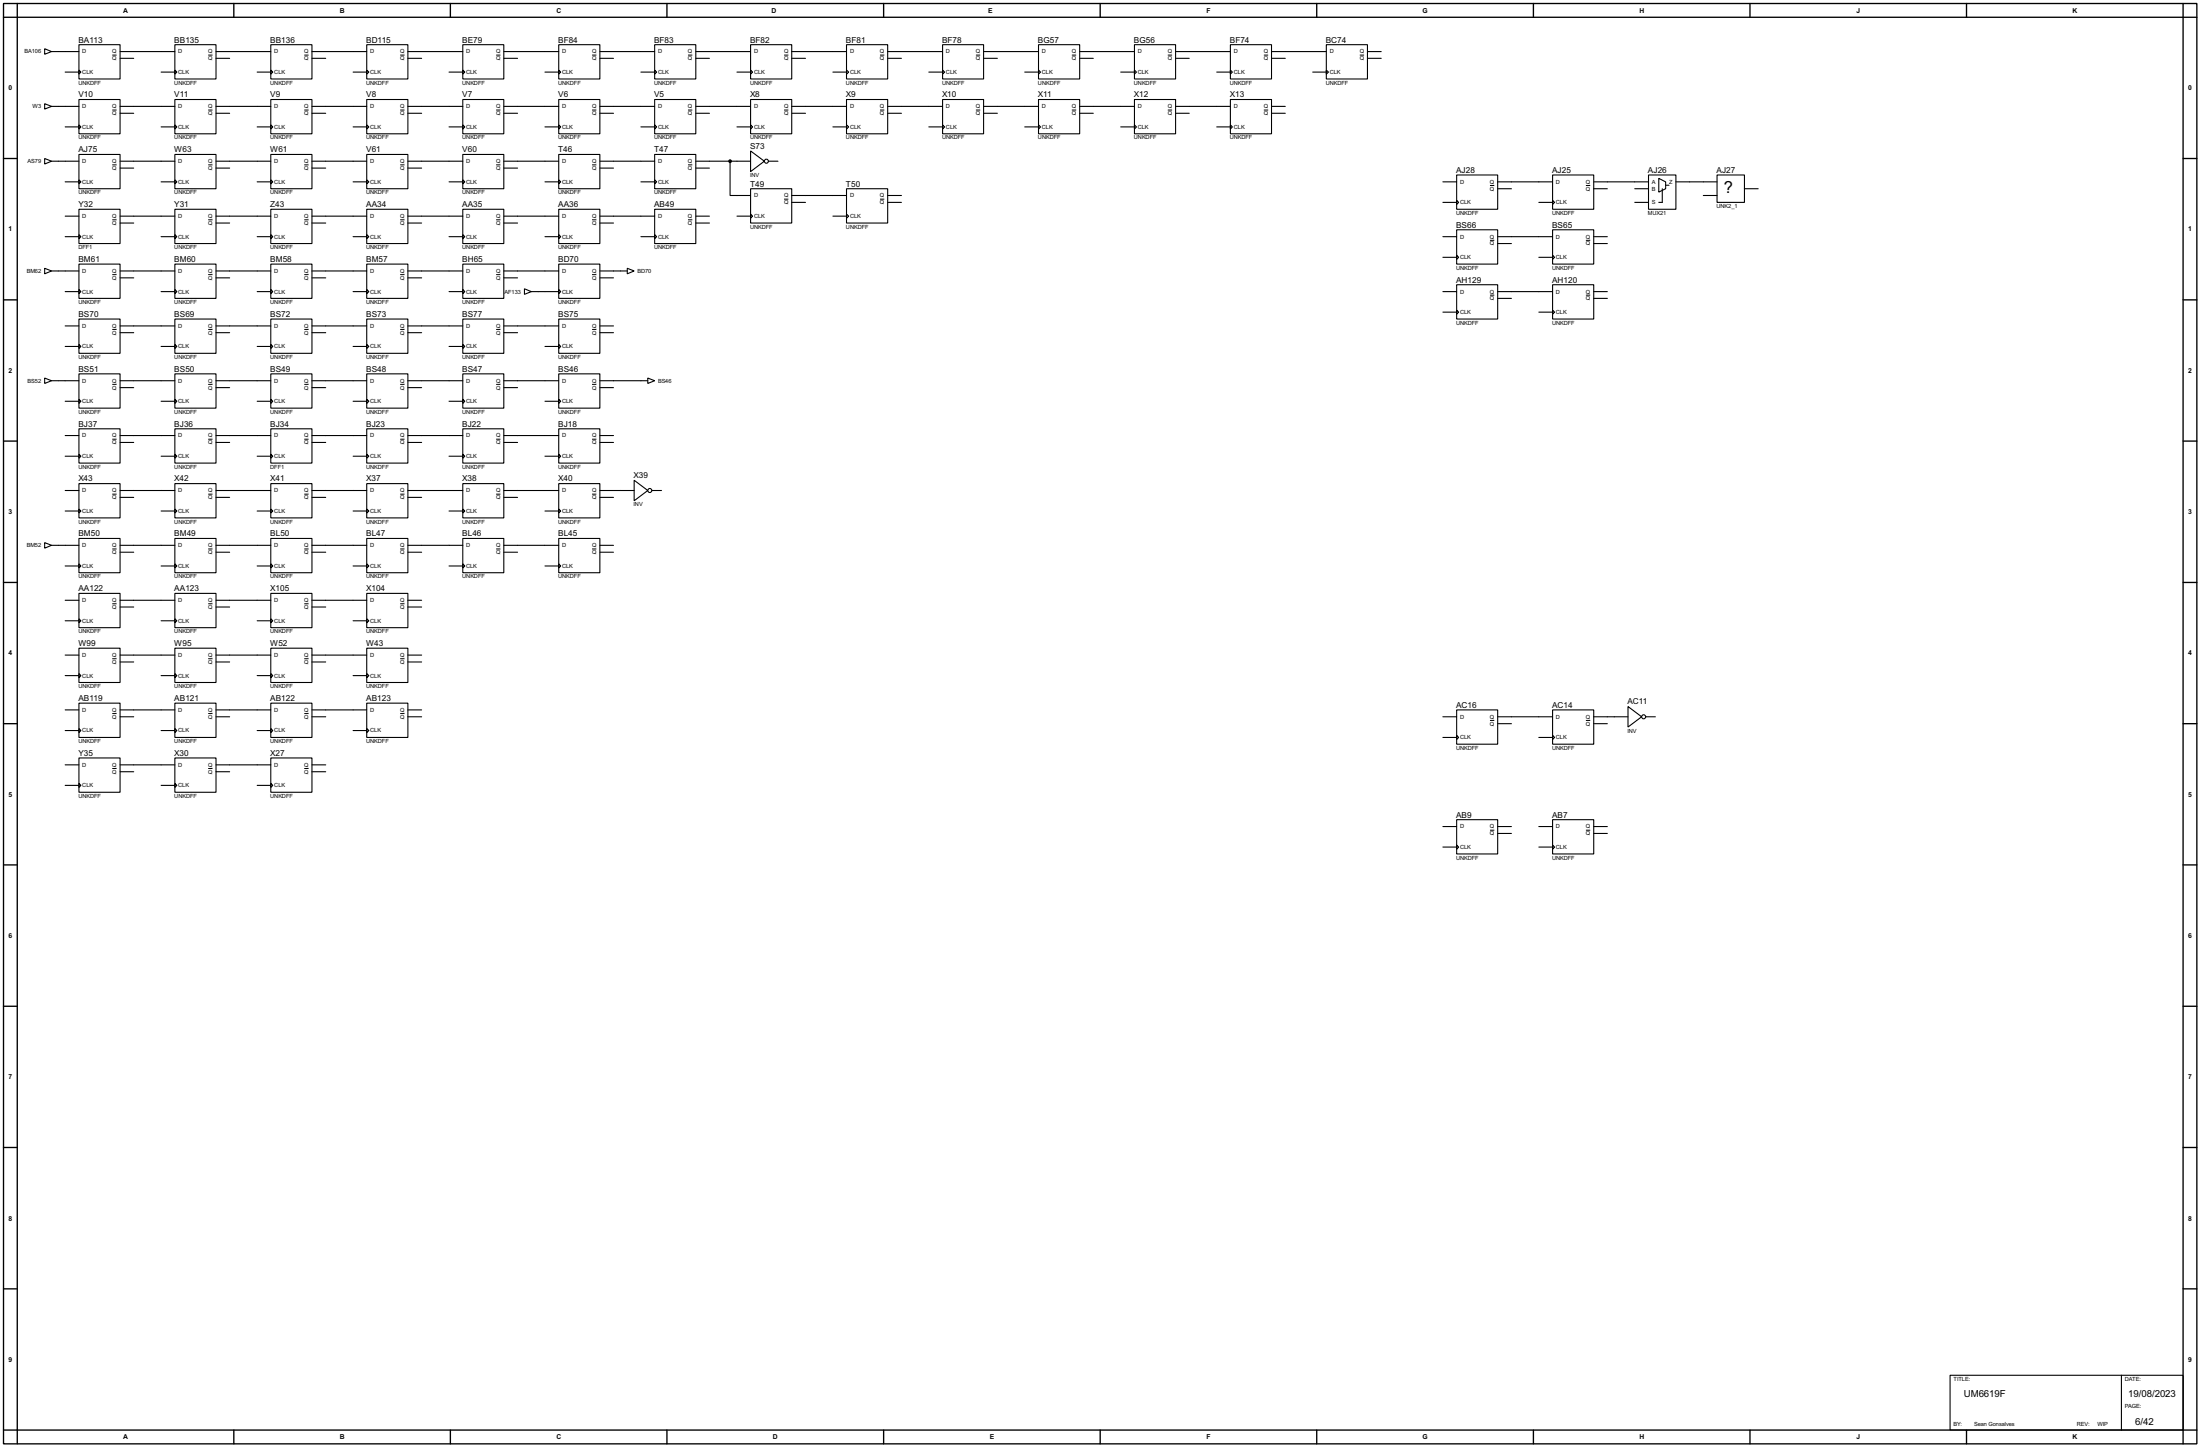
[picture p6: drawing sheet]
<svg xmlns="http://www.w3.org/2000/svg" width="815mm" height="536mm" viewBox="0 0 815 536" stroke-linecap="round" stroke-linejoin="round" font-family="sans-serif">
<g fill="none" stroke="#000" stroke-width=".5">
<path d="M1.3 1.3h812.8v533.4h-812.8zM6.4 6.4h802.6v523.2h-802.6zM6.4 1.3v5.1h-5.1M86.7 1.3v5.1M166.9 1.3v5.1M247.2 1.3v5.1M327.5 1.3v5.1M407.7 1.3v5.1M488 1.3v5.1M568.3 1.3v5.1M648.5 1.3v5.1M728.8 1.3v5.1"/>
<path d="M809 1.3v5.1h5.1M1.3 58.7h5.1M809 58.7h5.1M1.3 111.1h5.1M809 111.1h5.1M1.3 163.4h5.1M809 163.4h5.1M1.3 215.7h5.1M809 215.7h5.1M1.3 268h5.1M809 268h5.1M1.3 320.3h5.1"/>
<path d="M809 320.3h5.1M1.3 372.7h5.1M809 372.7h5.1M1.3 425h5.1M809 425h5.1M1.3 477.3h5.1M809 477.3h5.1M1.3 529.6h5.1v5.1M86.7 529.6v5.1M166.9 529.6v5.1M247.2 529.6v5.1M327.5 529.6v5.1"/>
<path d="M407.7 529.6v5.1M488 529.6v5.1M568.3 529.6v5.1M648.5 529.6v5.1M728.8 529.6v5.1M814.1 529.6h-5.1v5.1"/>
</g>
<g fill="none" stroke="#000" stroke-width=".4">
<path d="M16.6 18.1l2.5 1-2.5 1zM19.1 19.1h10.2M29.3 16.6h15.2v12.7h-15.2zM44.5 19.1h20.3M64.8 16.6h15.3v12.7h-15.3zM80.1 19.1h20.3M100.4 16.6h15.2v12.7h-15.2zM115.6 19.1h20.3M135.9 16.6h15.3v12.7h-15.3zM151.2 19.1h20.3M171.5 16.6h15.2v12.7h-15.2zM186.7 19.1h20.4"/>
<path d="M207.1 16.6h15.2v12.7h-15.2zM222.3 19.1h20.3M242.6 16.6h15.3v12.7h-15.3zM257.9 19.1h20.3M278.2 16.6h15.2v12.7h-15.2zM293.4 19.1h20.3M313.7 16.6h15.3v12.7h-15.3zM329 19.1h20.3M349.3 16.6h15.2v12.7h-15.2zM364.5 19.1h20.4M384.9 16.6h15.2v12.7h-15.2zM400.1 19.1h20.3"/>
<path d="M420.4 16.6h15.3v12.7h-15.3zM435.7 19.1h20.3M456 16.6h15.2v12.7h-15.2zM471.2 19.1h20.3M491.5 16.6h15.3v12.7h-15.3zM506.8 19.1h5.1M16.6 38.4l2.5 1-2.5 1zM19.1 39.4h10.2M24.2 26.7h5.1M29.3 36.9h15.2v12.7h-15.2zM29.3 26l.7 .7-.7 .8zM44.5 39.4h20.3"/>
<path d="M44.5 21.6h5.1M59.7 26.7h5.1M64.8 36.9h15.3v12.7h-15.3zM64.8 26l.8 .7-.8 .8zM80.1 39.4h20.3M80.1 21.6h5M95.3 26.7h5.1M100.4 36.9h15.2v12.7h-15.2zM100.4 26l.7 .7-.7 .8zM115.6 39.4h20.3M115.6 21.6h5.1M130.9 26.7h5"/>
<path d="M135.9 36.9h15.3v12.7h-15.3zM135.9 26l.8 .7-.8 .8zM151.2 39.4h20.3M151.2 21.6h5.1M166.4 26.7h5.1M171.5 36.9h15.2v12.7h-15.2zM171.5 26l.8 .7-.8 .8zM186.7 39.4h20.4M186.7 21.6h5.1M202 26.7h5.1M207.1 36.9h15.2v12.7h-15.2zM207.1 26l.7 .7-.7 .8z"/>
<path d="M222.3 39.4h20.3M222.3 21.6h5.1M237.5 26.7h5.1M242.6 36.9h15.3v12.7h-15.3zM242.6 26l.8 .7-.8 .8zM257.9 39.4h20.3M257.9 21.6h5M273.1 26.7h5.1M278.2 36.9h15.2v12.7h-15.2zM278.2 26l.7 .7-.7 .8zM293.4 39.4h20.3M293.4 21.6h5.1"/>
<path d="M308.7 26.7h5M313.7 36.9h15.3v12.7h-15.3zM313.7 26l.8 .7-.8 .8zM329 39.4h20.3M329 21.6h5.1M344.2 26.7h5.1M349.3 36.9h15.2v12.7h-15.2zM349.3 26l.8 .7-.8 .8zM364.5 39.4h20.4M364.5 21.6h5.1M379.8 26.7h5.1M384.9 36.9h15.2v12.7h-15.2z"/>
<path d="M384.9 26l.7 .7-.7 .8zM400.1 39.4h20.3M400.1 21.6h5.1M415.3 26.7h5.1M420.4 36.9h15.3v12.7h-15.3zM420.4 26l.8 .7-.8 .8zM435.7 39.4h20.3M435.7 21.6h5M450.9 26.7h5.1M456 36.9h15.2v12.7h-15.2zM456 26l.7 .7-.7 .8zM471.2 39.4h5.1"/>
<path d="M471.2 21.6h5.1M486.5 26.7h5M491.5 26l.8 .7-.8 .8zM506.8 21.6h5.1M16.6 58.7l2.5 1-2.5 1.1zM19.1 59.7h10.2M24.2 47h5.1M29.3 46.3l.7 .7-.7 .8zM29.3 57.2h15.2v12.7h-15.2zM44.5 59.7h20.3M44.5 42h5.1M59.7 47h5.1"/>
<path d="M64.8 46.3l.8 .7-.8 .8zM64.8 57.2h15.3v12.7h-15.3zM80.1 59.7h20.3M80.1 42h5M95.3 47h5.1M100.4 46.3l.7 .7-.7 .8zM100.4 57.2h15.2v12.7h-15.2zM115.6 59.7h20.3M115.6 42h5.1M130.9 47h5M135.9 46.3l.8 .7-.8 .8zM135.9 57.2h15.3v12.7h-15.3z"/>
<path d="M151.2 59.7h20.3M151.2 42h5.1M166.4 47h5.1M171.5 46.3l.8 .7-.8 .8zM171.5 57.2h15.2v12.7h-15.2zM186.7 59.7h20.4M186.7 42h5.1M202 47h5.1M207.1 46.3l.7 .7-.7 .8zM207.1 57.2h15.2v12.7h-15.2zM222.3 59.7h20.3M222.3 42h5.1"/>
<path d="M237.5 47h5.1M242.6 46.3l.8 .7-.8 .8zM242.6 57.2h15.3v12.7h-15.3zM257.9 59.7h20.3M257.9 42h5M270.6 59.7v12.7h7.6M273.1 47h5.1M278.2 46.3l.7 .7-.7 .8zM278.2 55.9l5.1 3.8-5.1 3.9zM284.8 59.7h3.5M293.4 42h5.1M308.7 47h5"/>
<path d="M313.7 46.3l.8 .7-.8 .8zM329 42h5.1M344.2 47h5.1M349.3 46.3l.8 .7-.8 .8zM364.5 42h5.1M379.8 47h5.1M384.9 46.3l.7 .7-.7 .8zM400.1 42h5.1M415.3 47h5.1M420.4 46.3l.8 .7-.8 .8zM435.7 42h5M450.9 47h5.1"/>
<path d="M456 46.3l.7 .7-.7 .8zM471.2 42h5.1M24.2 67.4h5.1M29.3 77.5h15.2v12.7h-15.2zM29.3 66.6l.7 .8-.7 .7zM44.5 62.3h5.1M59.7 67.4h5.1M64.8 66.6l.8 .8-.8 .7zM64.8 77.5h15.3v12.7h-15.3zM80.1 62.3h5M95.3 67.4h5.1M100.4 66.6l.7 .8-.7 .7z"/>
<path d="M100.4 77.5h15.2v12.7h-15.2zM115.6 62.3h5.1M130.9 67.4h5M135.9 66.6l.8 .8-.8 .7zM135.9 77.5h15.3v12.7h-15.3zM151.2 62.3h5.1M166.4 67.4h5.1M171.5 66.6l.8 .8-.8 .7zM171.5 77.5h15.2v12.7h-15.2zM186.7 62.3h5.1M202 67.4h5.1M207.1 66.6l.7 .8-.7 .7z"/>
<path d="M207.1 77.5h15.2v12.7h-15.2zM222.3 62.3h5.1M237.5 67.4h5.1M242.6 66.6l.8 .8-.8 .7zM242.6 77.5h15.3v12.7h-15.3zM257.9 62.3h5M278.2 69.9h15.2v12.7h-15.2zM278.2 79.3l.7 .8-.7 .7zM293.4 72.4h20.3M293.4 75h5.1M313.7 69.9h15.3v12.7h-15.3zM313.7 79.3l.8 .8-.8 .7z"/>
<path d="M329 72.4h5.1M329 75h5.1M534.7 67.4h5.1M534.7 75h5.1M539.8 64.8h15.2v12.7h-15.2zM539.8 74.2l.8 .8-.8 .7zM555 67.4h20.4M555 69.9h5.1M570.3 75h5.1M575.4 64.8h15.2v12.7h-15.2zM575.4 74.2l.7 .8-.7 .7zM590.6 67.4h20.3"/>
<path d="M590.6 69.9h5.1M605.8 75h5.1M605.8 69.9h5.1M610.9 64.8h10.2v12.7h-10.2zM614.7 66.1l2.6 1.3v2.5l-2.6 1.3zM616 69.9v5.1h-1.3M617.3 68.6h1.2M621.1 67.4h15.2M631.2 72.4h5.1M636.3 64.8h10.2v10.2h-10.2zM646.5 69.9h5.1M16.6 99.4l2.5 1-2.5 1z"/>
<path d="M24.2 80.1h5.1M24.2 87.7h5.1M29.3 86.9l.7 .8-.7 .7zM29.3 97.8h15.2v12.7h-15.2zM44.5 80.1h20.3M44.5 82.6h5.1M59.7 87.7h5.1M64.8 86.9l.8 .8-.8 .7zM64.8 97.8h15.3v12.7h-15.3zM80.1 80.1h20.3M80.1 82.6h5M95.3 87.7h5.1"/>
<path d="M100.4 86.9l.7 .8-.7 .7zM100.4 97.8h15.2v12.7h-15.2zM115.6 80.1h20.3M115.6 82.6h5.1M130.9 87.7h5M135.9 86.9l.8 .8-.8 .7zM135.9 97.8h15.3v12.7h-15.3zM151.2 80.1h20.3M151.2 82.6h5.1M166.4 87.7h5.1M171.5 86.9l.8 .8-.8 .7zM171.5 97.8h15.2v12.7h-15.2z"/>
<path d="M186.7 80.1h20.4M186.7 82.6h5.1M202 87.7h5.1M207.1 86.9l.7 .8-.7 .7zM207.1 97.8h15.2v12.7h-15.2zM222.3 80.1h20.3M222.3 82.6h5.1M232.5 99.4l2.5 1-2.5 1zM237.5 87.7h5.1M242.6 86.9l.8 .8-.8 .7zM257.9 80.1h5M257.9 82.6h5"/>
<path d="M273.1 80.1h5.1M308.7 80.1h5M534.7 87.7h5.1M534.7 95.3h5.1M539.8 85.1h15.2v12.7h-15.2zM539.8 94.5l.8 .8-.8 .8zM555 87.7h20.4M555 90.2h5.1M570.3 95.3h5.1M575.4 85.1h15.2v12.7h-15.2zM575.4 94.5l.7 .8-.7 .8zM590.6 87.7h5.1"/>
<path d="M590.6 90.2h5.1M19.1 100.4h10.2M24.2 108h5.1M29.3 118.2h15.2v12.7h-15.2zM29.3 107.2l.7 .8-.7 .8zM44.5 100.4h20.3M44.5 102.9h5.1M59.7 108h5.1M64.8 118.2h15.3v12.7h-15.3zM64.8 107.2l.8 .8-.8 .8zM80.1 100.4h20.3M80.1 102.9h5"/>
<path d="M95.3 108h5.1M100.4 118.2h15.2v12.7h-15.2zM100.4 107.2l.7 .8-.7 .8zM115.6 100.4h20.3M115.6 102.9h5.1M130.9 108h5M135.9 118.2h15.3v12.7h-15.3zM135.9 107.2l.8 .8-.8 .8zM151.2 100.4h20.3M151.2 102.9h5.1M166.4 108h5.1M171.5 118.2h15.2v12.7h-15.2z"/>
<path d="M171.5 107.2l.8 .8-.8 .8zM186.7 100.4h20.4M186.7 102.9h5.1M194.4 107l2.5 1-2.5 1zM196.9 108h10.2M207.1 118.2h15.2v12.7h-15.2zM207.1 107.2l.7 .8-.7 .8zM222.3 100.4h10.2M222.3 102.9h5.1M534.7 108h5.1M534.7 115.6h5.1M539.8 105.5h15.2v12.7h-15.2z"/>
<path d="M539.8 114.9l.8 .7-.8 .8zM555 108h20.4M555 110.5h5.1M570.3 115.6h5.1M575.4 105.5h15.2v12.7h-15.2zM575.4 114.9l.7 .7-.7 .8zM590.6 108h5.1M590.6 110.5h5.1M24.2 120.7h5.1M24.2 128.3h5.1M29.3 127.6l.7 .7-.7 .8zM29.3 138.5h15.2v12.7h-15.2z"/>
<path d="M44.5 120.7h20.3M44.5 123.2h5.1M59.7 128.3h5.1M64.8 127.6l.8 .7-.8 .8zM64.8 138.5h15.3v12.7h-15.3zM80.1 120.7h20.3M80.1 123.2h5M95.3 128.3h5.1M100.4 127.6l.7 .7-.7 .8zM100.4 138.5h15.2v12.7h-15.2zM115.6 120.7h20.3M115.6 123.2h5.1"/>
<path d="M130.9 128.3h5M135.9 127.6l.8 .7-.8 .8zM135.9 138.5h15.3v12.7h-15.3zM151.2 120.7h20.3M151.2 123.2h5.1M166.4 128.3h5.1M171.5 127.6l.8 .7-.8 .8zM171.5 138.5h15.2v12.7h-15.2zM186.7 120.7h20.4M186.7 123.2h5.1M202 128.3h5.1M207.1 127.6l.7 .7-.7 .8z"/>
<path d="M207.1 138.5h15.2v12.7h-15.2zM222.3 120.7h5.1M222.3 123.2h5.1M16.6 140l2.5 1-2.5 1zM19.1 141h10.2M24.2 148.6h5.1M29.3 147.9l.7 .7-.7 .8zM29.3 158.8h15.2v12.7h-15.2zM44.5 141h20.3M44.5 143.6h5.1M59.7 148.6h5.1M64.8 147.9l.8 .7-.8 .8z"/>
<path d="M64.8 158.8h15.3v12.7h-15.3zM80.1 141h20.3M80.1 143.6h5M95.3 148.6h5.1M100.4 147.9l.7 .7-.7 .8zM100.4 158.8h15.2v12.7h-15.2zM115.6 141h20.3M115.6 143.6h5.1M130.9 148.6h5M135.9 147.9l.8 .7-.8 .8zM135.9 158.8h15.3v12.7h-15.3zM151.2 141h20.3"/>
<path d="M151.2 143.6h5.1M166.4 148.6h5.1M171.5 147.9l.8 .7-.8 .8zM171.5 158.8h15.2v12.7h-15.2zM186.7 141h20.4M186.7 143.6h5.1M202 148.6h5.1M207.1 147.9l.7 .7-.7 .8zM207.1 158.8h15.2v12.7h-15.2zM222.3 141h17.8M222.3 143.6h5.1M240.1 140l2.5 1-2.5 1z"/>
<path d="M24.2 161.3h5.1M24.2 169h5.1M29.3 179.1h15.2v12.7h-15.2zM29.3 168.2l.7 .8-.7 .7zM44.5 161.3h20.3M44.5 163.9h5.1M59.7 169h5.1M64.8 179.1h15.3v12.7h-15.3zM64.8 168.2l.8 .8-.8 .7zM80.1 161.3h20.3M80.1 163.9h5M95.3 169h5.1"/>
<path d="M100.4 179.1h15.2v12.7h-15.2zM100.4 168.2l.7 .8-.7 .7zM115.6 161.3h20.3M115.6 163.9h5.1M130.9 169h5M135.9 179.1h15.3v12.7h-15.3zM135.9 168.2l.8 .8-.8 .7zM151.2 161.3h20.3M151.2 163.9h5.1M166.4 169h5.1M171.5 179.1h15.2v12.7h-15.2zM171.5 168.2l.8 .8-.8 .7z"/>
<path d="M186.7 161.3h20.4M186.7 163.9h5.1M202 169h5.1M207.1 179.1h15.2v12.7h-15.2zM207.1 168.2l.7 .8-.7 .7zM222.3 161.3h5.1M222.3 163.9h5.1M235 177.9l5.1 3.8-5.1 3.8zM24.2 181.7h5.1M24.2 189.3h5.1M29.3 188.5l.7 .8-.7 .7zM29.3 199.4h15.2v12.7h-15.2z"/>
<path d="M44.5 181.7h20.3M44.5 184.2h5.1M59.7 189.3h5.1M64.8 188.5l.8 .8-.8 .7zM64.8 199.4h15.3v12.7h-15.3zM80.1 181.7h20.3M80.1 184.2h5M95.3 189.3h5.1M100.4 188.5l.7 .8-.7 .7zM100.4 199.4h15.2v12.7h-15.2zM115.6 181.7h20.3M115.6 184.2h5.1"/>
<path d="M130.9 189.3h5M135.9 188.5l.8 .8-.8 .7zM135.9 199.4h15.3v12.7h-15.3zM151.2 181.7h20.3M151.2 184.2h5.1M166.4 189.3h5.1M171.5 188.5l.8 .8-.8 .7zM171.5 199.4h15.2v12.7h-15.2zM186.7 181.7h20.4M186.7 184.2h5.1M202 189.3h5.1M207.1 188.5l.7 .8-.7 .7z"/>
<path d="M207.1 199.4h15.2v12.7h-15.2zM222.3 181.7h12.7M222.3 184.2h5.1M241.6 181.7h3.6M16.6 201l2.5 1-2.5 1zM19.1 202h10.2M24.2 209.6h5.1M29.3 219.8h15.2v12.7h-15.2zM29.3 208.8l.7 .8-.7 .8zM44.5 202h20.3M44.5 204.5h5.1M59.7 209.6h5.1"/>
<path d="M64.8 219.8h15.3v12.7h-15.3zM64.8 208.8l.8 .8-.8 .8zM80.1 202h20.3M80.1 204.5h5M95.3 209.6h5.1M100.4 219.8h15.2v12.7h-15.2zM100.4 208.8l.7 .8-.7 .8zM115.6 202h20.3M115.6 204.5h5.1M130.9 209.6h5M135.9 219.8h15.3v12.7h-15.3zM135.9 208.8l.8 .8-.8 .8z"/>
<path d="M151.2 202h20.3M151.2 204.5h5.1M166.4 209.6h5.1M171.5 208.8l.8 .8-.8 .8zM186.7 202h20.4M186.7 204.5h5.1M202 209.6h5.1M207.1 208.8l.7 .8-.7 .8zM222.3 202h5.1M222.3 204.5h5.1M24.2 222.3h5.1M24.2 229.9h5.1"/>
<path d="M29.3 229.2l.7 .7-.7 .8zM44.5 222.3h20.3M44.5 224.8h5.1M59.7 229.9h5.1M64.8 229.2l.8 .7-.8 .8zM80.1 222.3h20.3M80.1 224.8h5M95.3 229.9h5.1M100.4 229.2l.7 .7-.7 .8zM115.6 222.3h20.3M115.6 224.8h5.1M130.9 229.9h5"/>
<path d="M135.9 229.2l.8 .7-.8 .8zM151.2 222.3h5.1M151.2 224.8h5.1M24.2 242.6h5.1M24.2 250.2h5.1M29.3 240.1h15.2v12.7h-15.2zM29.3 249.5l.7 .7-.7 .8zM44.5 242.6h20.3M44.5 245.2h5.1M59.7 250.2h5.1M64.8 240.1h15.3v12.7h-15.3zM64.8 249.5l.8 .7-.8 .8z"/>
<path d="M80.1 242.6h20.3M80.1 245.2h5M95.3 250.2h5.1M100.4 240.1h15.2v12.7h-15.2zM100.4 249.5l.7 .7-.7 .8zM115.6 242.6h20.3M115.6 245.2h5.1M130.9 250.2h5M135.9 240.1h15.3v12.7h-15.3zM135.9 249.5l.8 .7-.8 .8zM151.2 242.6h5.1M151.2 245.2h5.1"/>
<path d="M24.2 262.9h5.1M24.2 270.6h5.1M29.3 260.4h15.2v12.7h-15.2zM29.3 269.8l.7 .8-.7 .7zM44.5 265.5h5.1M44.5 262.9h20.3M59.7 270.6h5.1M64.8 260.4h15.3v12.7h-15.3zM64.8 269.8l.8 .8-.8 .7zM80.1 265.5h5M80.1 262.9h20.3M95.3 270.6h5.1"/>
<path d="M100.4 260.4h15.2v12.7h-15.2zM100.4 269.8l.7 .8-.7 .7zM115.6 265.5h5.1M115.6 262.9h20.3M130.9 270.6h5M135.9 260.4h15.3v12.7h-15.3zM135.9 269.8l.8 .8-.8 .7zM151.2 265.5h5.1M151.2 262.9h5.1M534.7 265.5h5.1M534.7 273.1h5.1M539.8 262.9h15.2v12.7h-15.2z"/>
<path d="M539.8 272.3l.8 .8-.8 .8zM555 265.5h20.4M555 268h5.1M570.3 273.1h5.1M575.4 262.9h15.2v12.7h-15.2zM575.4 272.3l.7 .8-.7 .8zM590.6 265.5h12.7M590.6 268h5.1M603.3 261.7l5.1 3.8-5.1 3.8zM609.9 265.5h3.6M24.2 283.3h5.1M24.2 290.9h5.1"/>
<path d="M29.3 280.7h15.2v12.7h-15.2zM29.3 290.1l.7 .8-.7 .7zM44.5 283.3h20.3M44.5 285.8h5.1M59.7 290.9h5.1M64.8 280.7h15.3v12.7h-15.3zM64.8 290.1l.8 .8-.8 .7zM80.1 283.3h20.3M80.1 285.8h5M95.3 290.9h5.1M100.4 280.7h15.2v12.7h-15.2zM100.4 290.1l.7 .8-.7 .7z"/>
<path d="M115.6 283.3h5.1M115.6 285.8h5.1M534.7 306.1h5.1M534.7 313.7h5.1M539.8 303.6h15.2v12.7h-15.2zM539.8 313l.8 .7-.8 .8zM555 306.1h5.1M555 308.7h5.1M570.3 306.1h5.1M570.3 313.7h5.1M575.4 303.6h15.2v12.7h-15.2zM575.4 313l.7 .7-.7 .8z"/>
<path d="M590.6 306.1h5.1M590.6 308.7h5.1M722.7 509.3h86.3v20.3h-86.3zM786.2 509.3v20.3"/>
<circle cx="284" cy="59.7" r=".75"/>
<circle cx="240.8" cy="181.7" r=".75"/>
<circle cx="609.1" cy="265.5" r=".75"/>
</g>
<g fill="none" stroke="#000" stroke-width=".37">
<path d="M41.6 20.4h1.6M77.2 20.4h1.6M112.8 20.4h1.6M148.3 20.4h1.6M183.9 20.4h1.6M219.4 20.4h1.6M255 20.4h1.6M290.6 20.4h1.6M326.1 20.4h1.6M361.7 20.4h1.6M397.2 20.4h1.6M432.8 20.4h1.6"/>
<path d="M468.4 20.4h1.6M503.9 20.4h1.6M41.6 40.8h1.6M77.2 40.8h1.6M112.8 40.8h1.6M148.3 40.8h1.6M183.9 40.8h1.6M219.4 40.8h1.6M255 40.8h1.6M290.6 40.8h1.6M326.1 40.8h1.6M361.7 40.8h1.6"/>
<path d="M397.2 40.8h1.6M432.8 40.8h1.6M468.4 40.8h1.6M41.6 61.1h1.6M77.2 61.1h1.6M112.8 61.1h1.6M148.3 61.1h1.6M183.9 61.1h1.6M219.4 61.1h1.6M255 61.1h1.6M290.6 73.8h1.6M326.1 73.8h1.6"/>
<path d="M552.2 68.7h1.6M587.7 68.7h1.6M41.6 81.4h1.6M77.2 81.4h1.6M112.8 81.4h1.6M148.3 81.4h1.6M183.9 81.4h1.6M219.4 81.4h1.6M255 81.4h1.6M552.2 89h1.6M587.7 89h1.6M41.6 101.7h1.6"/>
<path d="M77.2 101.7h1.6M112.8 101.7h1.6M148.3 101.7h1.6M183.9 101.7h1.6M219.4 101.7h1.6M552.2 109.3h1.6M587.7 109.3h1.6M41.6 122h1.6M77.2 122h1.6M112.8 122h1.6M148.3 122h1.6M183.9 122h1.6"/>
<path d="M219.4 122h1.6M41.6 142.4h1.6M77.2 142.4h1.6M112.8 142.4h1.6M148.3 142.4h1.6M183.9 142.4h1.6M219.4 142.4h1.6M41.6 162.7h1.6M77.2 162.7h1.6M112.8 162.7h1.6M148.3 162.7h1.6M183.9 162.7h1.6"/>
<path d="M219.4 162.7h1.6M41.6 183h1.6M77.2 183h1.6M112.8 183h1.6M148.3 183h1.6M183.9 183h1.6M219.4 183h1.6M41.6 203.3h1.6M77.2 203.3h1.6M112.8 203.3h1.6M148.3 203.3h1.6M183.9 203.3h1.6"/>
<path d="M219.4 203.3h1.6M41.6 223.6h1.6M77.2 223.6h1.6M112.8 223.6h1.6M148.3 223.6h1.6M41.6 244h1.6M77.2 244h1.6M112.8 244h1.6M148.3 244h1.6M41.6 264.3h1.6M77.2 264.3h1.6M112.8 264.3h1.6"/>
<path d="M148.3 264.3h1.6M552.2 266.8h1.6M587.7 266.8h1.6M41.6 284.6h1.6M77.2 284.6h1.6M112.8 284.6h1.6M552.2 307.5h1.6M587.7 307.5h1.6"/>
</g>
<circle cx="270.5" cy="59.7" r=".5" fill="#000" stroke="#000" stroke-width=".4"/>
<text font-size="6.9" x="638.9" y="71.5">?</text>
<g font-size="4">
<text x="727.8" y="517.5">UM6619F</text>
<text x="788.7" y="517.5">19/08/2023</text>
<text x="791.3" y="527.6">6/42</text>
</g>
<g font-size="3.4">
<text x="29.1" y="15.7">BA113</text>
<text x="64.6" y="15.7">BB135</text>
<text x="100.2" y="15.7">BB136</text>
<text x="135.7" y="15.7">BD115</text>
<text x="171.3" y="15.7">BE79</text>
<text x="206.9" y="15.7">BF84</text>
<text x="242.4" y="15.7">BF83</text>
<text x="278" y="15.7">BF82</text>
<text x="313.5" y="15.7">BF81</text>
<text x="349.1" y="15.7">BF78</text>
<text x="384.7" y="15.7">BG57</text>
<text x="420.2" y="15.7">BG56</text>
<text x="455.8" y="15.7">BF74</text>
<text x="491.3" y="15.7">BC74</text>
<text x="29.1" y="36">V10</text>
<text x="64.6" y="36">V11</text>
<text x="100.2" y="36">V9</text>
<text x="135.7" y="36">V8</text>
<text x="171.3" y="36">V7</text>
<text x="206.9" y="36">V6</text>
<text x="242.4" y="36">V5</text>
<text x="278" y="36">X8</text>
<text x="313.5" y="36">X9</text>
<text x="349.1" y="36">X10</text>
<text x="384.7" y="36">X11</text>
<text x="420.2" y="36">X12</text>
<text x="455.8" y="36">X13</text>
<text x="29.1" y="56.4">AJ75</text>
<text x="64.6" y="56.4">W63</text>
<text x="100.2" y="56.4">W61</text>
<text x="135.7" y="56.4">V61</text>
<text x="171.3" y="56.4">V60</text>
<text x="206.9" y="56.4">T46</text>
<text x="242.4" y="56.4">T47</text>
<text x="278" y="55.1">S73</text>
<text x="539.6" y="64">AJ28</text>
<text x="575.2" y="64">AJ25</text>
<text x="610.7" y="64">AJ26</text>
<text x="636.1" y="64">AJ27</text>
<text x="278" y="69.1">T49</text>
<text x="313.5" y="69.1">T50</text>
<text x="29.1" y="76.7">Y32</text>
<text x="64.6" y="76.7">Y31</text>
<text x="100.2" y="76.7">Z43</text>
<text x="135.7" y="76.7">AA34</text>
<text x="171.3" y="76.7">AA35</text>
<text x="206.9" y="76.7">AA36</text>
<text x="242.4" y="76.7">AB49</text>
<text x="539.6" y="84.3">BS66</text>
<text x="575.2" y="84.3">BS65</text>
<text x="29.1" y="97">BM61</text>
<text x="64.6" y="97">BM60</text>
<text x="100.2" y="97">BM58</text>
<text x="135.7" y="97">BM57</text>
<text x="171.3" y="97">BH65</text>
<text x="206.9" y="97">BD70</text>
<text x="539.6" y="104.7">AH129</text>
<text x="575.2" y="104.7">AH120</text>
<text x="29.1" y="117.4">BS70</text>
<text x="64.6" y="117.4">BS69</text>
<text x="100.2" y="117.4">BS72</text>
<text x="135.7" y="117.4">BS73</text>
<text x="171.3" y="117.4">BS77</text>
<text x="206.9" y="117.4">BS75</text>
<text x="29.1" y="137.6">BS51</text>
<text x="64.6" y="137.6">BS50</text>
<text x="100.2" y="137.6">BS49</text>
<text x="135.7" y="137.6">BS48</text>
<text x="171.3" y="137.6">BS47</text>
<text x="206.9" y="137.6">BS46</text>
<text x="29.1" y="158">BJ37</text>
<text x="64.6" y="158">BJ36</text>
<text x="100.2" y="158">BJ34</text>
<text x="135.7" y="158">BJ23</text>
<text x="171.3" y="158">BJ22</text>
<text x="206.9" y="158">BJ18</text>
<text x="29.1" y="178.3">X43</text>
<text x="64.6" y="178.3">X42</text>
<text x="100.2" y="178.3">X41</text>
<text x="135.7" y="178.3">X37</text>
<text x="171.3" y="178.3">X38</text>
<text x="206.9" y="178.3">X40</text>
<text x="234.8" y="177.1">X39</text>
<text x="29.1" y="198.6">BM50</text>
<text x="64.6" y="198.6">BM49</text>
<text x="100.2" y="198.6">BL50</text>
<text x="135.7" y="198.6">BL47</text>
<text x="171.3" y="198.6">BL46</text>
<text x="206.9" y="198.6">BL45</text>
<text x="29.1" y="219">AA122</text>
<text x="64.6" y="219">AA123</text>
<text x="100.2" y="219">X105</text>
<text x="135.7" y="219">X104</text>
<text x="29.1" y="239.3">W99</text>
<text x="64.6" y="239.3">W95</text>
<text x="100.2" y="239.3">W52</text>
<text x="135.7" y="239.3">W43</text>
<text x="29.1" y="259.6">AB119</text>
<text x="64.6" y="259.6">AB121</text>
<text x="100.2" y="259.6">AB122</text>
<text x="135.7" y="259.6">AB123</text>
<text x="539.6" y="262.1">AC16</text>
<text x="575.2" y="262.1">AC14</text>
<text x="603.1" y="260.9">AC11</text>
<text x="29.1" y="279.9">Y35</text>
<text x="64.6" y="279.9">X30</text>
<text x="100.2" y="279.9">X27</text>
<text x="539.6" y="302.8">AB9</text>
<text x="575.2" y="302.8">AB7</text>
</g>
<g font-size="2.8">
<text x="45.7" y="4.7">A</text>
<text x="126" y="4.7">B</text>
<text x="206.2" y="4.7">C</text>
<text x="286" y="4.7">D</text>
<text x="366.3" y="4.7">E</text>
<text x="447.1" y="4.7">F</text>
<text x="527.2" y="4.7">G</text>
<text x="607.5" y="4.7">H</text>
<text x="688" y="4.7">J</text>
<text x="768.1" y="4.7">K</text>
<text x="3.2" y="33.4">0</text>
<text x="810.9" y="33.4">0</text>
<text x="3.2" y="85.7">1</text>
<text x="810.9" y="85.7">1</text>
<text x="3.2" y="138.1">2</text>
<text x="810.9" y="138.1">2</text>
<text x="3.2" y="190.4">3</text>
<text x="810.9" y="190.4">3</text>
<text x="3.2" y="242.7">4</text>
<text x="810.9" y="242.7">4</text>
<text x="3.2" y="295">5</text>
<text x="810.9" y="295">5</text>
<text x="3.2" y="347.4">6</text>
<text x="810.9" y="347.4">6</text>
<text x="3.2" y="399.7">7</text>
<text x="810.9" y="399.7">7</text>
<text x="3.2" y="452">8</text>
<text x="810.9" y="452">8</text>
<text x="3.2" y="504.3">9</text>
<text x="810.9" y="504.3">9</text>
<text x="45.7" y="533">A</text>
<text x="126" y="533">B</text>
<text x="206.2" y="533">C</text>
<text x="286.5" y="533">D</text>
<text x="366.8" y="533">E</text>
<text x="447.1" y="533">F</text>
<text x="527.2" y="533">G</text>
<text x="607.5" y="533">H</text>
<text x="688" y="533">J</text>
<text x="768.1" y="533">K</text>
</g>
<g font-size="2.4">
<text x="9.1" y="19.8">BA106</text>
<text x="30.5" y="19.8">D</text>
<text x="41.6" y="22.3">Q</text>
<text x="41.6" y="19.8">Q</text>
<text x="66.1" y="19.8">D</text>
<text x="77.2" y="22.3">Q</text>
<text x="77.2" y="19.8">Q</text>
<text x="101.7" y="19.8">D</text>
<text x="112.8" y="22.3">Q</text>
<text x="112.8" y="19.8">Q</text>
<text x="137.2" y="19.8">D</text>
<text x="148.3" y="22.3">Q</text>
<text x="148.3" y="19.8">Q</text>
<text x="172.8" y="19.8">D</text>
<text x="183.9" y="22.3">Q</text>
<text x="183.9" y="19.8">Q</text>
<text x="208.3" y="19.8">D</text>
<text x="219.4" y="22.3">Q</text>
<text x="219.4" y="19.8">Q</text>
<text x="243.9" y="19.8">D</text>
<text x="255" y="22.3">Q</text>
<text x="255" y="19.8">Q</text>
<text x="279.5" y="19.8">D</text>
<text x="290.6" y="22.3">Q</text>
<text x="290.6" y="19.8">Q</text>
<text x="315" y="19.8">D</text>
<text x="326.1" y="22.3">Q</text>
<text x="326.1" y="19.8">Q</text>
<text x="350.6" y="19.8">D</text>
<text x="361.7" y="22.3">Q</text>
<text x="361.7" y="19.8">Q</text>
<text x="386.1" y="19.8">D</text>
<text x="397.2" y="22.3">Q</text>
<text x="397.2" y="19.8">Q</text>
<text x="421.7" y="19.8">D</text>
<text x="432.8" y="22.3">Q</text>
<text x="432.8" y="19.8">Q</text>
<text x="457.3" y="19.8">D</text>
<text x="468.4" y="22.3">Q</text>
<text x="468.4" y="19.8">Q</text>
<text x="492.8" y="19.8">D</text>
<text x="503.9" y="22.3">Q</text>
<text x="503.9" y="19.8">Q</text>
<text x="30.5" y="27.4">CLK</text>
<text x="66.1" y="27.4">CLK</text>
<text x="101.7" y="27.4">CLK</text>
<text x="137.2" y="27.4">CLK</text>
<text x="172.8" y="27.4">CLK</text>
<text x="208.3" y="27.4">CLK</text>
<text x="243.9" y="27.4">CLK</text>
<text x="279.5" y="27.4">CLK</text>
<text x="315" y="27.4">CLK</text>
<text x="350.6" y="27.4">CLK</text>
<text x="386.1" y="27.4">CLK</text>
<text x="421.7" y="27.4">CLK</text>
<text x="457.3" y="27.4">CLK</text>
<text x="492.8" y="27.4">CLK</text>
<text x="29.1" y="31.3">UNKDFF</text>
<text x="64.6" y="31.3">UNKDFF</text>
<text x="100.2" y="31.3">UNKDFF</text>
<text x="135.7" y="31.3">UNKDFF</text>
<text x="171.3" y="31.3">UNKDFF</text>
<text x="206.9" y="31.3">UNKDFF</text>
<text x="242.4" y="31.3">UNKDFF</text>
<text x="278" y="31.3">UNKDFF</text>
<text x="313.5" y="31.3">UNKDFF</text>
<text x="349.1" y="31.3">UNKDFF</text>
<text x="384.7" y="31.3">UNKDFF</text>
<text x="420.2" y="31.3">UNKDFF</text>
<text x="455.8" y="31.3">UNKDFF</text>
<text x="491.3" y="31.3">UNKDFF</text>
<text x="12.1" y="40.1">W3</text>
<text x="30.5" y="40.1">D</text>
<text x="41.6" y="40.1">Q</text>
<text x="66.1" y="40.1">D</text>
<text x="77.2" y="40.1">Q</text>
<text x="101.7" y="40.1">D</text>
<text x="112.8" y="40.1">Q</text>
<text x="137.2" y="40.1">D</text>
<text x="148.3" y="40.1">Q</text>
<text x="172.8" y="40.1">D</text>
<text x="183.9" y="40.1">Q</text>
<text x="208.3" y="40.1">D</text>
<text x="219.4" y="40.1">Q</text>
<text x="243.9" y="40.1">D</text>
<text x="255" y="40.1">Q</text>
<text x="279.5" y="40.1">D</text>
<text x="290.6" y="40.1">Q</text>
<text x="315" y="40.1">D</text>
<text x="326.1" y="40.1">Q</text>
<text x="350.6" y="40.1">D</text>
<text x="361.7" y="40.1">Q</text>
<text x="386.1" y="40.1">D</text>
<text x="397.2" y="40.1">Q</text>
<text x="421.7" y="40.1">D</text>
<text x="432.8" y="40.1">Q</text>
<text x="457.3" y="40.1">D</text>
<text x="468.4" y="40.1">Q</text>
<text x="30.5" y="47.7">CLK</text>
<text x="41.6" y="42.7">Q</text>
<text x="66.1" y="47.7">CLK</text>
<text x="77.2" y="42.7">Q</text>
<text x="101.7" y="47.7">CLK</text>
<text x="112.8" y="42.7">Q</text>
<text x="137.2" y="47.7">CLK</text>
<text x="148.3" y="42.7">Q</text>
<text x="172.8" y="47.7">CLK</text>
<text x="183.9" y="42.7">Q</text>
<text x="208.3" y="47.7">CLK</text>
<text x="219.4" y="42.7">Q</text>
<text x="243.9" y="47.7">CLK</text>
<text x="255" y="42.7">Q</text>
<text x="279.5" y="47.7">CLK</text>
<text x="290.6" y="42.7">Q</text>
<text x="315" y="47.7">CLK</text>
<text x="326.1" y="42.7">Q</text>
<text x="350.6" y="47.7">CLK</text>
<text x="361.7" y="42.7">Q</text>
<text x="386.1" y="47.7">CLK</text>
<text x="397.2" y="42.7">Q</text>
<text x="421.7" y="47.7">CLK</text>
<text x="432.8" y="42.7">Q</text>
<text x="457.3" y="47.7">CLK</text>
<text x="468.4" y="42.7">Q</text>
<text x="29.1" y="51.6">UNKDFF</text>
<text x="64.6" y="51.6">UNKDFF</text>
<text x="100.2" y="51.6">UNKDFF</text>
<text x="135.7" y="51.6">UNKDFF</text>
<text x="171.3" y="51.6">UNKDFF</text>
<text x="206.9" y="51.6">UNKDFF</text>
<text x="242.4" y="51.6">UNKDFF</text>
<text x="278" y="51.6">UNKDFF</text>
<text x="313.5" y="51.6">UNKDFF</text>
<text x="349.1" y="51.6">UNKDFF</text>
<text x="384.7" y="51.6">UNKDFF</text>
<text x="420.2" y="51.6">UNKDFF</text>
<text x="455.8" y="51.6">UNKDFF</text>
<text x="10.3" y="60.4">AS79</text>
<text x="30.5" y="60.4">D</text>
<text x="41.6" y="62.9">Q</text>
<text x="41.6" y="60.4">Q</text>
<text x="66.1" y="60.4">D</text>
<text x="77.2" y="62.9">Q</text>
<text x="77.2" y="60.4">Q</text>
<text x="101.7" y="60.4">D</text>
<text x="112.8" y="62.9">Q</text>
<text x="112.8" y="60.4">Q</text>
<text x="137.2" y="60.4">D</text>
<text x="148.3" y="62.9">Q</text>
<text x="148.3" y="60.4">Q</text>
<text x="172.8" y="60.4">D</text>
<text x="183.9" y="62.9">Q</text>
<text x="183.9" y="60.4">Q</text>
<text x="208.3" y="60.4">D</text>
<text x="219.4" y="62.9">Q</text>
<text x="219.4" y="60.4">Q</text>
<text x="243.9" y="60.4">D</text>
<text x="255" y="62.9">Q</text>
<text x="255" y="60.4">Q</text>
<text x="278" y="65.6">INV</text>
<text x="29.1" y="72">UNKDFF</text>
<text x="30.5" y="68.1">CLK</text>
<text x="64.6" y="72">UNKDFF</text>
<text x="66.1" y="68.1">CLK</text>
<text x="100.2" y="72">UNKDFF</text>
<text x="101.7" y="68.1">CLK</text>
<text x="135.7" y="72">UNKDFF</text>
<text x="137.2" y="68.1">CLK</text>
<text x="171.3" y="72">UNKDFF</text>
<text x="172.8" y="68.1">CLK</text>
<text x="206.9" y="72">UNKDFF</text>
<text x="208.3" y="68.1">CLK</text>
<text x="242.4" y="72">UNKDFF</text>
<text x="243.9" y="68.1">CLK</text>
<text x="541.1" y="68.1">D</text>
<text x="552.2" y="70.6">Q</text>
<text x="552.2" y="68.1">Q</text>
<text x="576.6" y="68.1">D</text>
<text x="587.7" y="70.6">Q</text>
<text x="587.7" y="68.1">Q</text>
<text x="612.2" y="68.1">A</text>
<text x="612.2" y="70.6">B</text>
<text x="618.6" y="68.1">Z</text>
<text x="279.5" y="73.1">D</text>
<text x="290.6" y="75.6">Q</text>
<text x="290.6" y="73.1">Q</text>
<text x="315" y="73.1">D</text>
<text x="326.1" y="75.6">Q</text>
<text x="326.1" y="73.1">Q</text>
<text x="541.1" y="75.6">CLK</text>
<text x="576.6" y="75.6">CLK</text>
<text x="612.2" y="75.6">S</text>
<text x="636.1" y="77">UNK2_1</text>
<text x="30.5" y="80.8">D</text>
<text x="41.6" y="83.3">Q</text>
<text x="41.6" y="80.8">Q</text>
<text x="66.1" y="80.8">D</text>
<text x="77.2" y="83.3">Q</text>
<text x="77.2" y="80.8">Q</text>
<text x="101.7" y="80.8">D</text>
<text x="112.8" y="83.3">Q</text>
<text x="112.8" y="80.8">Q</text>
<text x="137.2" y="80.8">D</text>
<text x="148.3" y="83.3">Q</text>
<text x="148.3" y="80.8">Q</text>
<text x="172.8" y="80.8">D</text>
<text x="183.9" y="83.3">Q</text>
<text x="183.9" y="80.8">Q</text>
<text x="208.3" y="80.8">D</text>
<text x="219.4" y="83.3">Q</text>
<text x="219.4" y="80.8">Q</text>
<text x="243.9" y="80.8">D</text>
<text x="255" y="83.3">Q</text>
<text x="255" y="80.8">Q</text>
<text x="279.5" y="80.8">CLK</text>
<text x="315" y="80.8">CLK</text>
<text x="539.6" y="79.6">UNKDFF</text>
<text x="575.2" y="79.6">UNKDFF</text>
<text x="610.7" y="79.6">MUX21</text>
<text x="30.5" y="88.3">CLK</text>
<text x="66.1" y="88.3">CLK</text>
<text x="101.7" y="88.3">CLK</text>
<text x="137.2" y="88.3">CLK</text>
<text x="172.8" y="88.3">CLK</text>
<text x="208.3" y="88.3">CLK</text>
<text x="243.9" y="88.3">CLK</text>
<text x="278" y="84.7">UNKDFF</text>
<text x="313.5" y="84.7">UNKDFF</text>
<text x="541.1" y="88.3">D</text>
<text x="552.2" y="88.3">Q</text>
<text x="576.6" y="88.3">D</text>
<text x="587.7" y="88.3">Q</text>
<text x="29.1" y="92.3">DFF1</text>
<text x="64.6" y="92.3">UNKDFF</text>
<text x="100.2" y="92.3">UNKDFF</text>
<text x="135.7" y="92.3">UNKDFF</text>
<text x="171.3" y="92.3">UNKDFF</text>
<text x="206.9" y="92.3">UNKDFF</text>
<text x="242.4" y="92.3">UNKDFF</text>
<text x="541.1" y="96">CLK</text>
<text x="552.2" y="90.9">Q</text>
<text x="576.6" y="96">CLK</text>
<text x="587.7" y="90.9">Q</text>
<text x="10" y="101">BM62</text>
<text x="30.5" y="101">D</text>
<text x="41.6" y="101">Q</text>
<text x="66.1" y="101">D</text>
<text x="77.2" y="101">Q</text>
<text x="101.7" y="101">D</text>
<text x="112.8" y="101">Q</text>
<text x="137.2" y="101">D</text>
<text x="148.3" y="101">Q</text>
<text x="172.8" y="101">D</text>
<text x="183.9" y="101">Q</text>
<text x="208.3" y="101">D</text>
<text x="219.4" y="101">Q</text>
<text x="236.3" y="101">BD70</text>
<text x="539.6" y="99.9">UNKDFF</text>
<text x="575.2" y="99.9">UNKDFF</text>
<text x="41.6" y="103.6">Q</text>
<text x="77.2" y="103.6">Q</text>
<text x="112.8" y="103.6">Q</text>
<text x="148.3" y="103.6">Q</text>
<text x="183.9" y="103.6">Q</text>
<text x="219.4" y="103.6">Q</text>
<text x="29.1" y="112.6">UNKDFF</text>
<text x="30.5" y="108.7">CLK</text>
<text x="64.6" y="112.6">UNKDFF</text>
<text x="66.1" y="108.7">CLK</text>
<text x="100.2" y="112.6">UNKDFF</text>
<text x="101.7" y="108.7">CLK</text>
<text x="135.7" y="112.6">UNKDFF</text>
<text x="137.2" y="108.7">CLK</text>
<text x="171.3" y="112.6">UNKDFF</text>
<text x="172.8" y="108.7">CLK</text>
<text x="187" y="108.7">AF133</text>
<text x="206.9" y="112.6">UNKDFF</text>
<text x="208.3" y="108.7">CLK</text>
<text x="541.1" y="108.7">D</text>
<text x="552.2" y="111.2">Q</text>
<text x="552.2" y="108.7">Q</text>
<text x="576.6" y="108.7">D</text>
<text x="587.7" y="111.2">Q</text>
<text x="587.7" y="108.7">Q</text>
<text x="541.1" y="116.3">CLK</text>
<text x="576.6" y="116.3">CLK</text>
<text x="30.5" y="121.4">D</text>
<text x="41.6" y="123.9">Q</text>
<text x="41.6" y="121.4">Q</text>
<text x="66.1" y="121.4">D</text>
<text x="77.2" y="123.9">Q</text>
<text x="77.2" y="121.4">Q</text>
<text x="101.7" y="121.4">D</text>
<text x="112.8" y="123.9">Q</text>
<text x="112.8" y="121.4">Q</text>
<text x="137.2" y="121.4">D</text>
<text x="148.3" y="123.9">Q</text>
<text x="148.3" y="121.4">Q</text>
<text x="172.8" y="121.4">D</text>
<text x="183.9" y="123.9">Q</text>
<text x="183.9" y="121.4">Q</text>
<text x="208.3" y="121.4">D</text>
<text x="219.4" y="123.9">Q</text>
<text x="219.4" y="121.4">Q</text>
<text x="539.6" y="120.3">UNKDFF</text>
<text x="575.2" y="120.3">UNKDFF</text>
<text x="30.5" y="129">CLK</text>
<text x="66.1" y="129">CLK</text>
<text x="101.7" y="129">CLK</text>
<text x="137.2" y="129">CLK</text>
<text x="172.8" y="129">CLK</text>
<text x="208.3" y="129">CLK</text>
<text x="29.1" y="133">UNKDFF</text>
<text x="64.6" y="133">UNKDFF</text>
<text x="100.2" y="133">UNKDFF</text>
<text x="135.7" y="133">UNKDFF</text>
<text x="171.3" y="133">UNKDFF</text>
<text x="206.9" y="133">UNKDFF</text>
<text x="10.3" y="141.7">BS52</text>
<text x="30.5" y="141.7">D</text>
<text x="41.6" y="141.7">Q</text>
<text x="66.1" y="141.7">D</text>
<text x="77.2" y="141.7">Q</text>
<text x="101.7" y="141.7">D</text>
<text x="112.8" y="141.7">Q</text>
<text x="137.2" y="141.7">D</text>
<text x="148.3" y="141.7">Q</text>
<text x="172.8" y="141.7">D</text>
<text x="183.9" y="141.7">Q</text>
<text x="208.3" y="141.7">D</text>
<text x="219.4" y="141.7">Q</text>
<text x="243.9" y="141.7">BS46</text>
<text x="30.5" y="149.3">CLK</text>
<text x="41.6" y="144.3">Q</text>
<text x="66.1" y="149.3">CLK</text>
<text x="77.2" y="144.3">Q</text>
<text x="101.7" y="149.3">CLK</text>
<text x="112.8" y="144.3">Q</text>
<text x="137.2" y="149.3">CLK</text>
<text x="148.3" y="144.3">Q</text>
<text x="172.8" y="149.3">CLK</text>
<text x="183.9" y="144.3">Q</text>
<text x="208.3" y="149.3">CLK</text>
<text x="219.4" y="144.3">Q</text>
<text x="29.1" y="153.2">UNKDFF</text>
<text x="64.6" y="153.2">UNKDFF</text>
<text x="100.2" y="153.2">UNKDFF</text>
<text x="135.7" y="153.2">UNKDFF</text>
<text x="171.3" y="153.2">UNKDFF</text>
<text x="206.9" y="153.2">UNKDFF</text>
<text x="30.5" y="162">D</text>
<text x="41.6" y="164.5">Q</text>
<text x="41.6" y="162">Q</text>
<text x="66.1" y="162">D</text>
<text x="77.2" y="164.5">Q</text>
<text x="77.2" y="162">Q</text>
<text x="101.7" y="162">D</text>
<text x="112.8" y="164.5">Q</text>
<text x="112.8" y="162">Q</text>
<text x="137.2" y="162">D</text>
<text x="148.3" y="164.5">Q</text>
<text x="148.3" y="162">Q</text>
<text x="172.8" y="162">D</text>
<text x="183.9" y="164.5">Q</text>
<text x="183.9" y="162">Q</text>
<text x="208.3" y="162">D</text>
<text x="219.4" y="164.5">Q</text>
<text x="219.4" y="162">Q</text>
<text x="29.1" y="173.6">UNKDFF</text>
<text x="30.5" y="169.7">CLK</text>
<text x="64.6" y="173.6">UNKDFF</text>
<text x="66.1" y="169.7">CLK</text>
<text x="100.2" y="173.6">DFF1</text>
<text x="101.7" y="169.7">CLK</text>
<text x="135.7" y="173.6">UNKDFF</text>
<text x="137.2" y="169.7">CLK</text>
<text x="171.3" y="173.6">UNKDFF</text>
<text x="172.8" y="169.7">CLK</text>
<text x="206.9" y="173.6">UNKDFF</text>
<text x="208.3" y="169.7">CLK</text>
<text x="30.5" y="182.4">D</text>
<text x="41.6" y="184.9">Q</text>
<text x="41.6" y="182.4">Q</text>
<text x="66.1" y="182.4">D</text>
<text x="77.2" y="184.9">Q</text>
<text x="77.2" y="182.4">Q</text>
<text x="101.7" y="182.4">D</text>
<text x="112.8" y="184.9">Q</text>
<text x="112.8" y="182.4">Q</text>
<text x="137.2" y="182.4">D</text>
<text x="148.3" y="184.9">Q</text>
<text x="148.3" y="182.4">Q</text>
<text x="172.8" y="182.4">D</text>
<text x="183.9" y="184.9">Q</text>
<text x="183.9" y="182.4">Q</text>
<text x="208.3" y="182.4">D</text>
<text x="219.4" y="184.9">Q</text>
<text x="219.4" y="182.4">Q</text>
<text x="30.5" y="190">CLK</text>
<text x="66.1" y="190">CLK</text>
<text x="101.7" y="190">CLK</text>
<text x="137.2" y="190">CLK</text>
<text x="172.8" y="190">CLK</text>
<text x="208.3" y="190">CLK</text>
<text x="234.8" y="187.6">INV</text>
<text x="29.1" y="193.9">UNKDFF</text>
<text x="64.6" y="193.9">UNKDFF</text>
<text x="100.2" y="193.9">UNKDFF</text>
<text x="135.7" y="193.9">UNKDFF</text>
<text x="171.3" y="193.9">UNKDFF</text>
<text x="206.9" y="193.9">UNKDFF</text>
<text x="10" y="202.7">BM52</text>
<text x="30.5" y="202.7">D</text>
<text x="41.6" y="202.7">Q</text>
<text x="66.1" y="202.7">D</text>
<text x="77.2" y="202.7">Q</text>
<text x="101.7" y="202.7">D</text>
<text x="112.8" y="202.7">Q</text>
<text x="137.2" y="202.7">D</text>
<text x="148.3" y="202.7">Q</text>
<text x="172.8" y="202.7">D</text>
<text x="183.9" y="202.7">Q</text>
<text x="208.3" y="202.7">D</text>
<text x="219.4" y="202.7">Q</text>
<text x="41.6" y="205.2">Q</text>
<text x="77.2" y="205.2">Q</text>
<text x="112.8" y="205.2">Q</text>
<text x="148.3" y="205.2">Q</text>
<text x="183.9" y="205.2">Q</text>
<text x="219.4" y="205.2">Q</text>
<text x="29.1" y="214.2">UNKDFF</text>
<text x="30.5" y="210.3">CLK</text>
<text x="64.6" y="214.2">UNKDFF</text>
<text x="66.1" y="210.3">CLK</text>
<text x="100.2" y="214.2">UNKDFF</text>
<text x="101.7" y="210.3">CLK</text>
<text x="135.7" y="214.2">UNKDFF</text>
<text x="137.2" y="210.3">CLK</text>
<text x="171.3" y="214.2">UNKDFF</text>
<text x="172.8" y="210.3">CLK</text>
<text x="206.9" y="214.2">UNKDFF</text>
<text x="208.3" y="210.3">CLK</text>
<text x="30.5" y="223">D</text>
<text x="41.6" y="225.5">Q</text>
<text x="41.6" y="223">Q</text>
<text x="66.1" y="223">D</text>
<text x="77.2" y="225.5">Q</text>
<text x="77.2" y="223">Q</text>
<text x="101.7" y="223">D</text>
<text x="112.8" y="225.5">Q</text>
<text x="112.8" y="223">Q</text>
<text x="137.2" y="223">D</text>
<text x="148.3" y="225.5">Q</text>
<text x="148.3" y="223">Q</text>
<text x="30.5" y="230.6">CLK</text>
<text x="66.1" y="230.6">CLK</text>
<text x="101.7" y="230.6">CLK</text>
<text x="137.2" y="230.6">CLK</text>
<text x="29.1" y="234.6">UNKDFF</text>
<text x="64.6" y="234.6">UNKDFF</text>
<text x="100.2" y="234.6">UNKDFF</text>
<text x="135.7" y="234.6">UNKDFF</text>
<text x="30.5" y="243.3">D</text>
<text x="41.6" y="245.9">Q</text>
<text x="41.6" y="243.3">Q</text>
<text x="66.1" y="243.3">D</text>
<text x="77.2" y="245.9">Q</text>
<text x="77.2" y="243.3">Q</text>
<text x="101.7" y="243.3">D</text>
<text x="112.8" y="245.9">Q</text>
<text x="112.8" y="243.3">Q</text>
<text x="137.2" y="243.3">D</text>
<text x="148.3" y="245.9">Q</text>
<text x="148.3" y="243.3">Q</text>
<text x="30.5" y="250.9">CLK</text>
<text x="66.1" y="250.9">CLK</text>
<text x="101.7" y="250.9">CLK</text>
<text x="137.2" y="250.9">CLK</text>
<text x="29.1" y="254.9">UNKDFF</text>
<text x="64.6" y="254.9">UNKDFF</text>
<text x="100.2" y="254.9">UNKDFF</text>
<text x="135.7" y="254.9">UNKDFF</text>
<text x="30.5" y="263.6">D</text>
<text x="41.6" y="263.6">Q</text>
<text x="66.1" y="263.6">D</text>
<text x="77.2" y="263.6">Q</text>
<text x="101.7" y="263.6">D</text>
<text x="112.8" y="263.6">Q</text>
<text x="137.2" y="263.6">D</text>
<text x="148.3" y="263.6">Q</text>
<text x="41.6" y="266.2">Q</text>
<text x="77.2" y="266.2">Q</text>
<text x="112.8" y="266.2">Q</text>
<text x="148.3" y="266.2">Q</text>
<text x="541.1" y="266.2">D</text>
<text x="552.2" y="268.7">Q</text>
<text x="552.2" y="266.2">Q</text>
<text x="576.6" y="266.2">D</text>
<text x="587.7" y="268.7">Q</text>
<text x="587.7" y="266.2">Q</text>
<text x="29.1" y="275.2">UNKDFF</text>
<text x="30.5" y="271.3">CLK</text>
<text x="64.6" y="275.2">UNKDFF</text>
<text x="66.1" y="271.3">CLK</text>
<text x="100.2" y="275.2">UNKDFF</text>
<text x="101.7" y="271.3">CLK</text>
<text x="135.7" y="275.2">UNKDFF</text>
<text x="137.2" y="271.3">CLK</text>
<text x="541.1" y="273.8">CLK</text>
<text x="576.6" y="273.8">CLK</text>
<text x="603.1" y="271.4">INV</text>
<text x="539.6" y="277.7">UNKDFF</text>
<text x="575.2" y="277.7">UNKDFF</text>
<text x="30.5" y="284">D</text>
<text x="41.6" y="286.5">Q</text>
<text x="41.6" y="284">Q</text>
<text x="66.1" y="284">D</text>
<text x="77.2" y="286.5">Q</text>
<text x="77.2" y="284">Q</text>
<text x="101.7" y="284">D</text>
<text x="112.8" y="286.5">Q</text>
<text x="112.8" y="284">Q</text>
<text x="30.5" y="291.6">CLK</text>
<text x="66.1" y="291.6">CLK</text>
<text x="101.7" y="291.6">CLK</text>
<text x="29.1" y="295.5">UNKDFF</text>
<text x="64.6" y="295.5">UNKDFF</text>
<text x="100.2" y="295.5">UNKDFF</text>
<text x="541.1" y="306.8">D</text>
<text x="552.2" y="309.4">Q</text>
<text x="552.2" y="306.8">Q</text>
<text x="576.6" y="306.8">D</text>
<text x="587.7" y="309.4">Q</text>
<text x="587.7" y="306.8">Q</text>
<text x="541.1" y="314.4">CLK</text>
<text x="576.6" y="314.4">CLK</text>
<text x="539.6" y="318.4">UNKDFF</text>
<text x="575.2" y="318.4">UNKDFF</text>
<text x="724" y="511.5">TITLE:</text>
<text x="787.5" y="511.5">DATE:</text>
<text x="787.5" y="521.6">PAGE:</text>
<text x="724" y="528">BY:</text>
<text x="731.6" y="528">Sean Gonsalves</text>
<text x="769.7" y="528">REV:</text>
<text x="777.3" y="528">WIP</text>
</g>
</svg>
